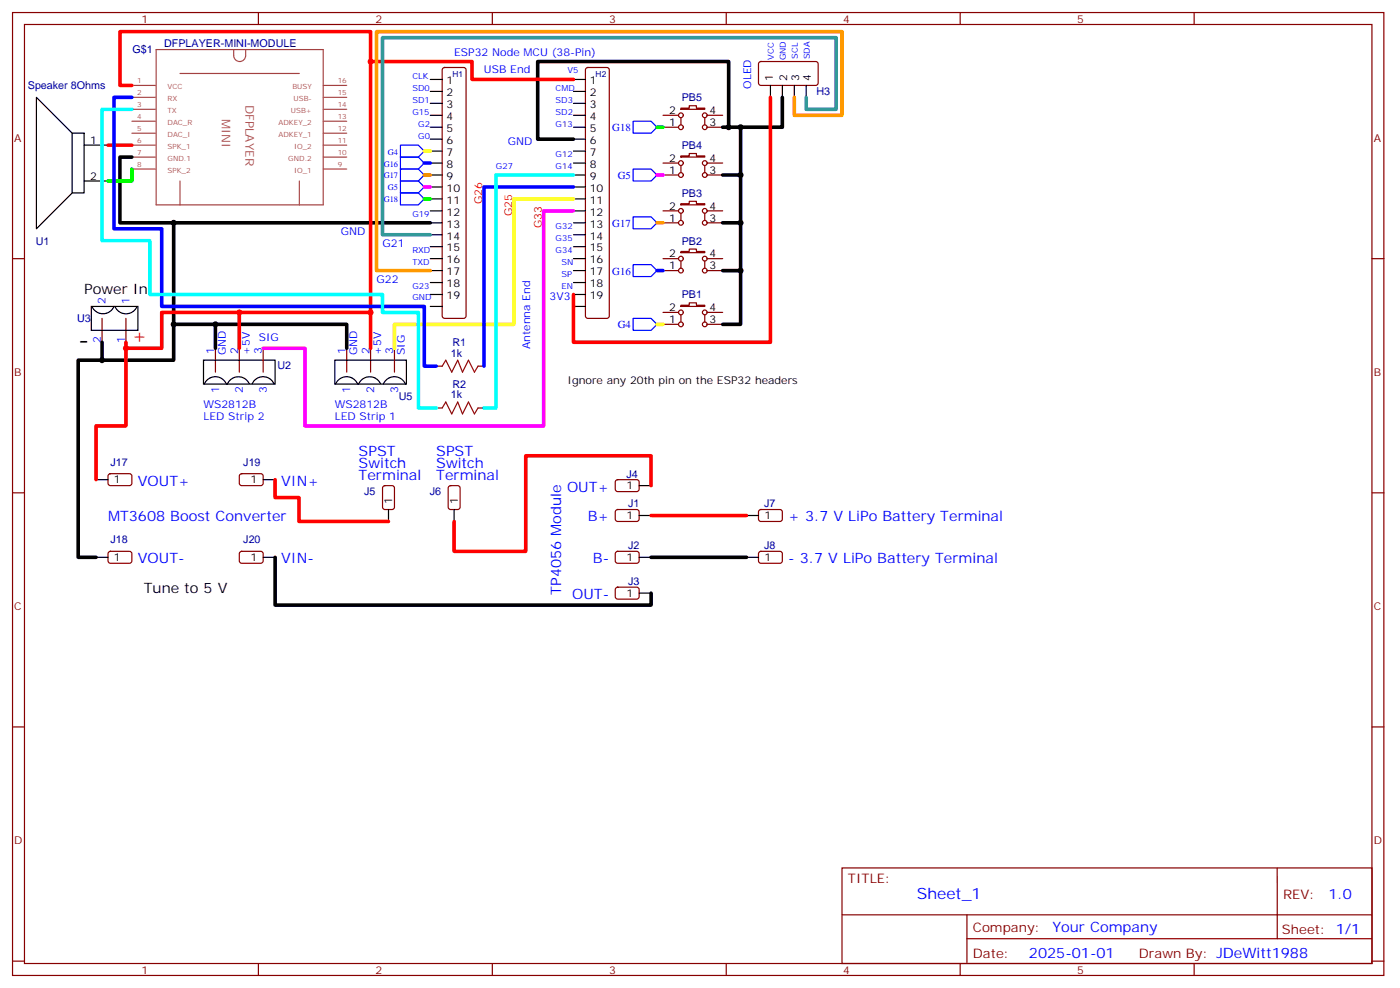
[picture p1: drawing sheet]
<svg xmlns="http://www.w3.org/2000/svg" width="414mm" height="292mm" viewBox="0 0 414 292" stroke-linecap="round" stroke-linejoin="round" font-family="sans-serif">
<g fill="none" stroke="#870000" stroke-width=".35">
<path d="M3.7 3.7h405.3v284.3h-405.3zM7.2 7.2h398.3v277.3h-398.3zM76.4 3.7v3.5M145.5 3.7v3.5M214.7 3.7v3.5M224.4 18.4l.5-.2h16.5l.4 .7v5.9l-.7 .4h-16.5l-.4-.7v-5.6zM283.8 3.7v3.5M353 3.7v3.5M130.9 20.1l.5-.2h5.7l.5 .2 .2 .5v72.7l-.3 .5-.4 .2h-5.7l-.5-.2-.2-.5v-72.7zM173.3 20.1l.4-.2h5.7l.5 .2 .2 .5v72.7l-.2 .5-.5 .2h-5.7l-.5-.2-.2-.5v-72.7zM196 37.6h4.6M196 34h4.6"/>
<path d="M201.3 31.9h2.4v-.7h2.1v.7h2.5v.4h-7zM201.3 34.7v2.2M208.3 34.7v2.2M209 37.6h4.6M209 34h4.6M196 51.7h4.6M196 48.2h4.6M201.3 46h2.4v-.7h2.1v.7h2.5v.4h-7zM201.3 48.9v2.1M208.3 48.9v2.1M209 51.7h4.6M209 48.2h4.6"/>
<path d="M3.7 76.4h3.5M196 76.4h4.6M196 79.9h4.6M196 65.8h4.6M196 62.3h4.6M201.3 74.3h2.4v-.7h2.1v.7h2.5v.3h-7zM201.3 60.1h2.4v-.7h2.1v.7h2.5v.4h-7zM201.3 63v2.1M201.3 77.1v2.1M208.3 63v2.1M208.3 77.1v2.1M209 76.4h4.6"/>
<path d="M209 79.9h4.6M209 65.8h4.6M209 62.3h4.6M405.5 76.4h3.5M30.2 94v7.1M37.2 94v7.1M196 95.8h4.6M196 92.3h4.6M201.3 90.1h2.4v-.7h2.1v.7h2.5v.4h-7zM201.3 93v2.1M208.3 93v2.1M209 95.8h4.6"/>
<path d="M209 92.3h4.6M63.7 102.8v7.1M70.7 102.8v7.1M77.8 102.8v7.1M102.5 102.8v7.1M109.5 102.8v7.1M116.6 102.8v7.1M128.9 108.1h1.8M141.3 108.1h1.8M128.9 120.5h1.8M141.3 120.5h1.8M3.7 145.5h3.5"/>
<path d="M32.2 140.1l.4-.2h6l.4 .7-.1 2.4-.6 .4-5.9-.1-.5-.6v-2.1zM71 140.1l.4-.2h6l.4 .7-.1 2.4-.6 .4-5.9-.1-.5-.6v-2.1zM113.3 143.6l.5-.2h2.1l.6 .4 .1 6-.5 .6-2.3 .1-.7-.5v-5.9zM132.7 143.6l.5-.2h2.1l.6 .4 .1 6-.5 .6-2.3 .1-.7-.5v-5.9zM182.1 150.7l.5-.2h5.9l.4 .7-.1 2.4-.6 .4-5.9-.1-.4-.6v-2.1zM182.1 141.8l.5-.2 5.9 .1 .4 .6-.1 2.4-.6 .5-5.9-.1-.4-.6v-2.2zM224.4 150.7l.5-.2h5.9l.4 .7v2.4l-.7 .4-5.9-.1-.4-.6v-2.1zM405.5 145.5h3.5M32.2 163l.4-.2 6 .1 .4 .6-.1 2.4-.6 .4h-5.9l-.5-.7v-2.1zM71 163l.4-.2 6 .1 .4 .6-.1 2.4-.6 .4h-5.9l-.5-.7v-2.1zM182.1 163l.5-.2 5.9 .1 .4 .6-.1 2.4-.6 .4h-5.9l-.4-.7v-2.1zM182.1 173.6l.5-.2h5.9l.4 .7-.1 2.4-.6 .4h-5.9l-.4-.7v-2.1z"/>
<path d="M224.4 163l.5-.2 5.9 .1 .4 .6v2.4l-.7 .4h-5.9l-.4-.7v-2.1zM3.7 214.7h3.5M405.5 214.7h3.5M248.9 256.3h156.6v28.2h-156.6zM377.5 256.3v20.9M248.9 270.1h156.5M285.8 277.2h119.6M285.8 270.1v14.2M3.7 283.8h3.5M76.4 284.5v3.5M145.5 284.5v3.5M214.7 284.5v3.5"/>
<path d="M283.8 284.5v3.5M353 284.5v3.5M405.5 283.8h3.5"/>
<circle cx="201.3" cy="34" r=".71"/>
<circle cx="201.3" cy="37.6" r=".71"/>
<circle cx="208.3" cy="34" r=".71"/>
<circle cx="208.3" cy="37.6" r=".71"/>
<circle cx="201.3" cy="48.2" r=".71"/>
<circle cx="201.3" cy="51.7" r=".71"/>
<circle cx="208.3" cy="48.2" r=".71"/>
<circle cx="208.3" cy="51.7" r=".71"/>
<circle cx="201.3" cy="65.8" r=".71"/>
<circle cx="201.3" cy="76.4" r=".71"/>
<circle cx="201.3" cy="79.9" r=".71"/>
<circle cx="201.3" cy="62.3" r=".71"/>
<circle cx="208.3" cy="62.3" r=".71"/>
<circle cx="208.3" cy="76.4" r=".71"/>
<circle cx="208.3" cy="65.8" r=".71"/>
<circle cx="208.3" cy="79.9" r=".71"/>
<circle cx="201.3" cy="92.3" r=".71"/>
<circle cx="201.3" cy="95.8" r=".71"/>
<circle cx="208.3" cy="92.3" r=".71"/>
<circle cx="208.3" cy="95.8" r=".71"/>
</g>
<g fill="none" stroke="#a64a4a" stroke-width=".35">
<path d="M46.1 14.6h49.4v45.9h-49.4zM69.1 14.6a3.2 3.2 0 0 0 .5 3.1 1.76 1.76 0 0 0 1.9 .3 1.76 1.76 0 0 0 1.1-1.6v-1.8M39 25.2h6.9M39 28.8h6.9M39 32.3h6.9M39 35.8h6.9M39 39.3h6.9M53.2 21.7h35.3M95.5 25.2h7M95.5 28.8h7M95.5 32.3h7M95.5 35.8h7"/>
<path d="M95.5 39.3h7M39 42.9h6.9M39 46.4h6.9M39 49.9h6.9M53.2 53.4v7.1M88.5 53.4v7.1M95.5 42.9h7M95.5 46.4h7M95.5 49.9h7"/>
</g>
<g fill="none" stroke="#000" stroke-width=".35">
<path d="M21.3 39.3h3.6v17.7h-3.6zM21.3 39.3l-10.5-10.5v38.8l10.5-10.6M127.2 23.5h3.5M127.2 27h3.5M127.2 30.5h3.5M127.2 34h3.5M127.2 37.6h3.5M169.5 23.5h3.5M169.5 27h3.5M169.5 30.5h3.5M169.5 34h3.5M169.5 37.6h3.5"/>
<path d="M227.7 25.2v3.6M231.2 25.2v3.6M234.8 25.2v3.6M238.3 25.2v3.6M24.9 42.9h7M24.9 53.4h7M127.2 41.1h3.5M127.2 44.6h3.5M127.2 48.2h3.5M127.2 51.7h3.5M127.2 55.2h3.5M127.2 58.7h3.5"/>
<path d="M169.5 41.1h3.5M169.5 44.6h3.5M169.5 48.2h3.5M169.5 51.7h3.5M169.5 55.2h3.5M169.5 58.7h3.5M127.2 62.3h3.5M127.2 65.8h3.5M127.2 69.3h3.5M127.2 72.8h3.5M127.2 76.4h3.5M127.2 79.9h3.5"/>
<path d="M169.5 62.3h3.5M169.5 65.8h3.5M169.5 69.3h3.5M169.5 72.8h3.5M169.5 76.4h3.5M169.5 79.9h3.5M27 90.5h13.7v7h-13.7zM33.7 90.5a3.5 3.5 0 0 1-3.2 2.2 3.5 3.5 0 0 1-3.3-2.1M34 90.5a3.5 3.5 0 0 0 3.2 2.2 3.5 3.5 0 0 0 3.3-2.2M127.2 83.4h3.5M127.2 87h3.5M127.2 90.5h3.5"/>
<path d="M169.5 83.4h3.5M169.5 87h3.5M169.5 90.5h3.5M60.1 106.4h21.2v7h-21.2zM60.4 113.4a3.5 3.5 0 0 1 3.3-2.2 3.5 3.5 0 0 1 3.2 2.2M73.7 113.3a3.5 3.5 0 0 0-3.3-2 3.5 3.5 0 0 0-3.2 2.1M74.5 113.4a3.5 3.5 0 0 1 3.3-2.2 3.5 3.5 0 0 1 3.2 2.2M99 106.4h21.1v7h-21.1zM99.2 113.4a3.5 3.5 0 0 1 3.3-2.2 3.5 3.5 0 0 1 3.2 2.2M112.5 113.3a3.5 3.5 0 0 0-3.3-2 3.5 3.5 0 0 0-3.2 2.1M113.3 113.4a3.5 3.5 0 0 1 3.3-2.2 3.5 3.5 0 0 1 3.2 2.2M28.4 141.6h3.5"/>
<path d="M77.8 141.6h3.5M114.8 150.5v3.5M134.2 150.5v3.5M188.9 152.2h3.5M188.9 143.4h3.5M220.7 152.2h3.5M28.4 164.6h3.5M77.8 164.6h3.5M188.9 164.6h3.5M188.9 175.2h3.5M220.7 164.6h3.5"/>
</g>
<path d="M125.4 44.6h1.8M169.5 58.7h-17.6v37.1h-35.3v7M194.2 95.8h1.8" fill="none" stroke="#ff0" stroke-width="1.1"/>
<g fill="none" stroke="#000" stroke-width="1.1">
<path d="M215.4 37.6v-19.4h-56.5v22.9h10.6M218.9 37.6v14.1h-5.3M231.2 28.8v8.8h-17.6M39 46.4h-3.5v19.4h15.8M218.9 51.7v14.1h-5.3M127.2 65.8h-75.9v40.6h-21.1v-5.3M218.9 65.8v14.1h-5.3M218.9 79.9v15.9h-5.3M51.3 95.8h12.4v7M63.7 95.8h38.8v7M30.2 106.4h-7.1v58.2h5.3M81.3 164.6v14.1h111.1v-3.5"/>
<path d="M192.4 164.6h28.3"/>
</g>
<path d="M109.5 18.2v-8.9h-74v15.9h3.5M169.5 23.5h-30v-5.3h-30v74.1M227.7 28.8v72.3h-58.2v-14.1M31.9 42.9h7.1M70.7 92.3h38.8v10.5M37.2 101.1v1.7h10.6v-10.5h22.9v10.5M37.2 102.8v23h-8.8v15.8M81.3 141.6v5.3h7.1v7.1h26.4M192.4 143.4v-8.8h-37v28.2h-21.2v-8.8M192.4 152.2h28.3" fill="none" stroke="#f00" stroke-width="1.1"/>
<path d="M125.4 55.2h1.8M194.2 51.7h1.8M169.5 62.3h-8.8v63.5h-70.6v-23h-12.3" fill="none" stroke="#f0f" stroke-width="1.1"/>
<path d="M194.2 37.6h1.8M39 49.9v3.5h-7.1M125.4 58.7h1.8" fill="none" stroke="#0f0" stroke-width="1.1"/>
<path d="M130.7 108.1l1.1-1.7 1.7 3.5 1.8-3.5 1.4 3.5 1.8-3.5 1.7 3.5 1.1-1.8M130.7 120.5l1.1-1.8 1.7 3.5 1.8-3.5 1.4 3.5 1.8-3.5 1.7 3.5 1.1-1.7" fill="none" stroke="#a10000" stroke-width=".35"/>
<path d="M39 28.8h-5.3v38.8h14.1v22.9h77.6v17.6h3.5M125.4 48.2h1.8M169.5 55.2h-26.4v52.9M194.2 79.9h1.8" fill="none" stroke="#00f" stroke-width="1.1"/>
<path d="M39 32.3h-8.8v38.8h14.1v15.9h68.8v5.3h10.5v28.2h5.3M169.5 51.7h-22.9v68.8h-3.5" fill="none" stroke="#0ff" stroke-width="1.1"/>
<path d="M234.8 28.8v5.2h14.1v-24.7h-137.6v70.6h15.9M194.2 65.8h1.8" fill="none" stroke="#f90" stroke-width="1.1"/>
<path d="M238.3 28.8v3.5h8.8v-21.2h-134v58.2h14.1" fill="none" stroke="#399" stroke-width="1.1"/>
<path d="M187.1 35.8h5.3l1.8 1.8-1.8 1.7h-5.3zM118.4 42.9h5.2l1.8 1.7-1.8 1.8h-5.2zM118.4 46.4h5.2l1.8 1.8-1.8 1.7h-5.2zM118.4 49.9h5.2l1.8 1.8-1.8 1.7h-5.2zM118.4 53.4h5.2l1.8 1.8-1.8 1.8h-5.2zM118.4 57h5.2l1.8 1.7-1.8 1.8h-5.2zM187.1 49.9h5.3l1.8 1.8-1.8 1.7h-5.3zM187.1 78.1h5.3l1.8 1.8-1.8 1.8h-5.3zM187.1 64h5.3l1.8 1.8-1.8 1.8h-5.3zM187.1 94h5.3l1.8 1.8-1.8 1.7h-5.3z" fill="none" stroke="#00f" stroke-width=".35"/>
<path d="M125.4 51.7h1.8" fill="none" stroke="#f60" stroke-width="1.1"/>
<g fill="#000">
<circle cx="215.4" cy="37.6" r=".88"/>
<circle cx="218.9" cy="37.6" r=".88"/>
<circle cx="218.9" cy="51.7" r=".88"/>
<circle cx="51.3" cy="65.8" r=".88"/>
<circle cx="218.9" cy="65.8" r=".88"/>
<circle cx="218.9" cy="79.9" r=".88"/>
<circle cx="51.3" cy="95.8" r=".88"/>
<circle cx="63.7" cy="95.8" r=".88"/>
</g>
<g fill="#f00">
<circle cx="70.7" cy="92.3" r=".88"/>
<circle cx="109.5" cy="92.3" r=".88"/>
<circle cx="109.5" cy="18.2" r=".88"/>
</g>
<circle cx="37.2" cy="102.8" r=".88" fill="#c00"/>
<circle cx="30.2" cy="106.4" r=".88" fill="#000"/>
<text font-size="7.4" x="23.1" y="102.8">-</text>
<text font-size="5.6" fill="#f00" x="39" y="101.1">+</text>
<text font-size="4.6" fill="#00f" x="271" y="265.3">Sheet_1</text>
<g font-size="4.2">
<text x="24.9" y="87">Power In</text>
<text x="42.5" y="175.2">Tune to 5 V</text>
</g>
<g font-size="4.2" fill="#00f">
<text x="106" y="134.6">SPST</text>
<text x="128.9" y="134.6">SPST</text>
<text x="40.7" y="143.4">VOUT+</text>
<text x="83.1" y="143.4">VIN+</text>
<text x="106" y="138.1">Switch</text>
<text x="106" y="141.6">Terminal</text>
<text x="128.9" y="141.6">Terminal</text>
<text x="128.9" y="138.1">Switch</text>
<text x="167.6" y="145.2">OUT+</text>
<text x="31.9" y="154">MT3608 Boost Converter</text>
<text x="173.7" y="154">B+</text>
<text x="233" y="154">+ 3.7 V LiPo Battery Terminal</text>
<text x="40.7" y="166.3">VOUT-</text>
<text x="83.1" y="166.3">VIN-</text>
<text x="175.3" y="166.3">B-</text>
<text x="233" y="166.3">- 3.7 V LiPo Battery Terminal</text>
<text x="165.9" y="175.6" transform="rotate(-90 165.9 175.6)">TP4056 Module</text>
<text x="169.1" y="176.9">OUT-</text>
<text x="392.7" y="265.6">1.0</text>
<text x="311.1" y="275.1">Your Company</text>
<text x="304.1" y="282.9">2025-01-01</text>
</g>
<g font-size="3.9" fill="#800">
<text x="250.6" y="260.9">TITLE:</text>
<text x="379.3" y="265.6">REV:</text>
<text x="287.6" y="275.1">Company:</text>
<text x="378.9" y="275.7">Sheet: 1/1</text>
<text x="287.6" y="282.8">Date:</text>
<text x="336.6" y="282.8">Drawn By: JDeWitt1988</text>
</g>
<g font-size="3.5" fill="#a54b4b">
<text x="65.6" y="35.1" transform="rotate(90 65.6 35.1)">MINI</text>
<text x="72.6" y="30.9" transform="rotate(90 72.6 30.9)">DFPLAYER</text>
</g>
<g font-size="3.2" fill="#800">
<text x="41.8" y="6.7">1</text>
<text x="110.9" y="6.7">2</text>
<text x="180.1" y="6.7">3</text>
<text x="249.2" y="6.7">4</text>
<text x="318.4" y="6.7">5</text>
<text x="4.2" y="41.8">A</text>
<text x="406" y="41.8">A</text>
<text x="4.2" y="110.9">B</text>
<text x="406" y="110.9">B</text>
<text x="4.2" y="180.1">C</text>
<text x="406" y="180.1">C</text>
<text x="4.2" y="249.2">D</text>
<text x="406" y="249.2">D</text>
<text x="41.8" y="287.5">1</text>
<text x="110.9" y="287.5">2</text>
<text x="180.1" y="287.5">3</text>
<text x="249.2" y="287.5">4</text>
<text x="318.4" y="287.5">5</text>
</g>
<g font-size="3.2" fill="#000080">
<text x="39.2" y="15.7">G$1</text>
<text x="48.5" y="13.9">DFPLAYER-MINI-MODULE</text>
<text x="8.2" y="26.4">Speaker 8Ohms</text>
<text x="201.5" y="29.9">PB5</text>
<text x="241.3" y="28.1">H3</text>
<text x="201.5" y="44">PB4</text>
<text x="201.5" y="58.1">PB3</text>
<text x="10.6" y="72.2">U1</text>
<text x="201.5" y="72.2">PB2</text>
<text x="201.5" y="88.1">PB1</text>
<text x="22.8" y="95.2">U3</text>
<text x="133.2" y="105.3">1k</text>
<text x="133.7" y="102.1">R1</text>
<text x="82" y="108.9">U2</text>
<text x="117.9" y="118.1">U5</text>
<text x="133.2" y="117.7">1k</text>
<text x="133.7" y="114.4">R2</text>
<text x="32.7" y="137.5">J17</text>
<text x="71.9" y="137.5">J19</text>
<text x="185.2" y="141">J4</text>
<text x="107.6" y="146.3">J5</text>
<text x="127" y="146.3">J6</text>
<text x="185.7" y="149.8">J1</text>
<text x="225.8" y="149.8">J7</text>
<text x="32.7" y="160.4">J18</text>
<text x="71.9" y="160.4">J20</text>
<text x="185.7" y="162.2">J2</text>
<text x="225.8" y="162.2">J8</text>
<text x="185.7" y="172.8">J3</text>
</g>
<g font-size="3.2" fill="#00f">
<text x="134.2" y="16.4">ESP32 Node MCU (38-Pin)</text>
<text x="143.1" y="21.7">USB End</text>
<text x="222" y="26.2" transform="rotate(-90 222 26.2)">OLED</text>
<text x="181" y="38.8">G18</text>
<text x="150.1" y="42.9">GND</text>
<text x="182.6" y="52.9">G5</text>
<text x="100.7" y="69.3">GND</text>
<text x="181" y="67">G17</text>
<text x="113.1" y="72.8">G21</text>
<text x="111.3" y="83.4">G22</text>
<text x="181" y="81.1">G16</text>
<text x="31.2" y="89.8" transform="rotate(-90 31.2 89.8)">2</text>
<text x="38.3" y="89.8" transform="rotate(-90 38.3 89.8)">1</text>
<text x="162.5" y="88.7">3V3</text>
<text x="29.8" y="101.3" transform="rotate(-90 29.8 101.3)">2</text>
<text x="36.9" y="101.3" transform="rotate(-90 36.9 101.3)">1</text>
<text x="76.5" y="100.6">SIG</text>
<text x="182.6" y="97">G4</text>
<text x="63.3" y="104.6" transform="rotate(-90 63.3 104.6)">1</text>
<text x="66.8" y="104.8" transform="rotate(-90 66.8 104.8)">GND</text>
<text x="70.4" y="104.6" transform="rotate(-90 70.4 104.6)">2</text>
<text x="73.8" y="104.8" transform="rotate(-90 73.8 104.8)">+5V</text>
<text x="77.4" y="104.6" transform="rotate(-90 77.4 104.6)">3</text>
<text x="102.1" y="104.6" transform="rotate(-90 102.1 104.6)">1</text>
<text x="105.6" y="104.8" transform="rotate(-90 105.6 104.8)">GND</text>
<text x="109.2" y="104.6" transform="rotate(-90 109.2 104.6)">2</text>
<text x="112.6" y="104.8" transform="rotate(-90 112.6 104.8)">+5V</text>
<text x="116.2" y="104.6" transform="rotate(-90 116.2 104.6)">3</text>
<text x="119.7" y="104.8" transform="rotate(-90 119.7 104.8)">SIG</text>
<text x="156.7" y="103.1" transform="rotate(-90 156.7 103.1)">Antenna End</text>
<text x="64.7" y="116.1" transform="rotate(-90 64.7 116.1)">1</text>
<text x="71.8" y="116.1" transform="rotate(-90 71.8 116.1)">2</text>
<text x="78.8" y="116.1" transform="rotate(-90 78.8 116.1)">3</text>
<text x="103.5" y="116.1" transform="rotate(-90 103.5 116.1)">1</text>
<text x="110.6" y="116.1" transform="rotate(-90 110.6 116.1)">2</text>
<text x="117.7" y="116.1" transform="rotate(-90 117.7 116.1)">3</text>
<text x="60.1" y="120.5">WS2812B</text>
<text x="60.1" y="124">LED Strip 2</text>
<text x="99" y="124">LED Strip 1</text>
<text x="99" y="120.5">WS2812B</text>
</g>
<g font-size="3.2">
<text x="228.4" y="23.9" transform="rotate(-90 228.4 23.9)">1</text>
<text x="232.7" y="23.9" transform="rotate(-90 232.7 23.9)">2</text>
<text x="236.2" y="23.9" transform="rotate(-90 236.2 23.9)">3</text>
<text x="239.7" y="23.9" transform="rotate(-90 239.7 23.9)">4</text>
<text x="132" y="24.9">1</text>
<text x="132" y="28.4">2</text>
<text x="174.3" y="24.9">1</text>
<text x="174.3" y="28.4">2</text>
<text x="132" y="31.9">3</text>
<text x="132" y="35.5">4</text>
<text x="174.3" y="31.9">3</text>
<text x="174.3" y="35.5">4</text>
<text x="197.8" y="33.7">2</text>
<text x="209.7" y="33.7">4</text>
<text x="132" y="39">5</text>
<text x="174.3" y="39">5</text>
<text x="197.8" y="37.2">1</text>
<text x="209.7" y="37.2">3</text>
<text x="26.6" y="42.5">1</text>
<text x="132" y="42.5">6</text>
<text x="132" y="46">7</text>
<text x="174.3" y="42.5">6</text>
<text x="174.3" y="46">7</text>
<text x="197.8" y="47.8">2</text>
<text x="209.7" y="47.8">4</text>
<text x="26.6" y="53.1">2</text>
<text x="132" y="49.6">8</text>
<text x="132" y="53.1">9</text>
<text x="174.3" y="49.6">8</text>
<text x="174.3" y="53.1">9</text>
<text x="197.8" y="51.3">1</text>
<text x="209.7" y="51.3">3</text>
<text x="132" y="56.6">10</text>
<text x="174.3" y="56.6">10</text>
<text x="132" y="60.1">11</text>
<text x="132" y="63.7">12</text>
<text x="174.3" y="60.1">11</text>
<text x="174.3" y="63.7">12</text>
<text x="197.8" y="65.4">1</text>
<text x="197.8" y="61.9">2</text>
<text x="209.7" y="65.4">3</text>
<text x="209.7" y="61.9">4</text>
<text x="132" y="67.2">13</text>
<text x="132" y="70.7">14</text>
<text x="174.3" y="67.2">13</text>
<text x="174.3" y="70.7">14</text>
<text x="132" y="74.3">15</text>
<text x="132" y="77.8">16</text>
<text x="174.3" y="74.3">15</text>
<text x="174.3" y="77.8">16</text>
<text x="197.8" y="76">2</text>
<text x="209.7" y="76">4</text>
<text x="132" y="81.3">17</text>
<text x="174.3" y="81.3">17</text>
<text x="197.8" y="79.6">1</text>
<text x="209.7" y="79.6">3</text>
<text x="132" y="84.8">18</text>
<text x="132" y="88.4">19</text>
<text x="174.3" y="84.8">18</text>
<text x="174.3" y="88.4">19</text>
<text x="197.8" y="95.4">1</text>
<text x="197.8" y="91.9">2</text>
<text x="209.7" y="95.4">3</text>
<text x="209.7" y="91.9">4</text>
<text x="167.7" y="113.4">Ignore any 20th pin on the ESP32 headers</text>
<text x="33.7" y="142.7">1</text>
<text x="74" y="142.7">1</text>
<text x="115.9" y="148.7" transform="rotate(-90 115.9 148.7)">1</text>
<text x="135.3" y="148.7" transform="rotate(-90 135.3 148.7)">1</text>
<text x="185.1" y="144.5">1</text>
<text x="185.1" y="153.3">1</text>
<text x="226" y="153.3">1</text>
<text x="33.7" y="165.6">1</text>
<text x="74" y="165.6">1</text>
<text x="185.1" y="165.6">1</text>
<text x="226" y="165.6">1</text>
<text x="185.1" y="176.2">1</text>
</g>
<g font-size="3.2" fill="#f00">
<text x="142.6" y="60.4" transform="rotate(-90 142.6 60.4)">G26</text>
<text x="151.4" y="63.9" transform="rotate(-90 151.4 63.9)">G25</text>
<text x="160.2" y="67.4" transform="rotate(-90 160.2 67.4)">G33</text>
</g>
<g font-size="2.5" fill="#00f">
<text x="228.8" y="17.6" transform="rotate(-90 228.8 17.6)">VCC</text>
<text x="232.3" y="17.8" transform="rotate(-90 232.3 17.8)">GND</text>
<text x="235.8" y="17.4" transform="rotate(-90 235.8 17.4)">SCL</text>
<text x="239.4" y="17.6" transform="rotate(-90 239.4 17.6)">SDA</text>
<text x="121.9" y="23.5">CLK</text>
<text x="167.7" y="21.7">V5</text>
<text x="121.9" y="27">SD0</text>
<text x="164.2" y="27">CMD</text>
<text x="121.9" y="34">G15</text>
<text x="121.9" y="30.5">SD1</text>
<text x="164.2" y="34">SD2</text>
<text x="164.2" y="30.5">SD3</text>
<text x="123.6" y="41.1">G0</text>
<text x="123.6" y="37.6">G2</text>
<text x="164.2" y="37.6">G13</text>
<text x="114.6" y="45.8">G4</text>
<text x="164.2" y="46.4">G12</text>
<text x="113.4" y="49.4">G16</text>
<text x="113.4" y="52.5">G17</text>
<text x="146.6" y="49.9">G27</text>
<text x="164.2" y="49.9">G14</text>
<text x="113.4" y="59.6">G18</text>
<text x="114.6" y="56">G5</text>
<text x="121.9" y="64">G19</text>
<text x="164.2" y="71.1">G35</text>
<text x="164.2" y="67.6">G32</text>
<text x="121.9" y="74.6">RXD</text>
<text x="164.2" y="74.6">G34</text>
<text x="121.9" y="78.1">TXD</text>
<text x="166" y="81.7">SP</text>
<text x="166" y="78.1">SN</text>
<text x="121.9" y="85.2">G23</text>
<text x="121.9" y="88.7">GND</text>
<text x="166" y="85.2">EN</text>
</g>
<g font-size="2.5" fill="#000080">
<text x="133.7" y="22.8">H1</text>
<text x="176.1" y="22.8">H2</text>
</g>
<g font-size="2.1" fill="#a54b4b">
<text x="40.5" y="24.5">1</text>
<text x="40.5" y="28.1">2</text>
<text x="49.5" y="26.3">VCC</text>
<text x="49.5" y="29.8">RX</text>
<text x="86.4" y="26.3">BUSY</text>
<text x="86.8" y="29.8">USB-</text>
<text x="99.8" y="28.1">15</text>
<text x="99.8" y="24.5">16</text>
<text x="40.5" y="31.6">3</text>
<text x="40.5" y="35.1">4</text>
<text x="49.5" y="33.3">TX</text>
<text x="86" y="33.3">USB+</text>
<text x="99.8" y="35.1">13</text>
<text x="99.8" y="31.6">14</text>
<text x="40.5" y="38.6">5</text>
<text x="49.5" y="36.8">DAC_R</text>
<text x="49.5" y="40.4">DAC_I</text>
<text x="82.3" y="40.4">ADKEY_1</text>
<text x="82.3" y="36.8">ADKEY_2</text>
<text x="99.8" y="38.6">12</text>
<text x="40.5" y="42.2">6</text>
<text x="40.5" y="45.7">7</text>
<text x="49.5" y="43.9">SPK_1</text>
<text x="49.5" y="47.4">GND.1</text>
<text x="85.2" y="47.4">GND.2</text>
<text x="86.9" y="43.9">IO_2</text>
<text x="99.8" y="45.7">10</text>
<text x="99.8" y="42.2">11</text>
<text x="40.5" y="49.2">8</text>
<text x="49.5" y="51">SPK_2</text>
<text x="86.9" y="51">IO_1</text>
<text x="99.8" y="49.2">9</text>
</g>
</svg>
